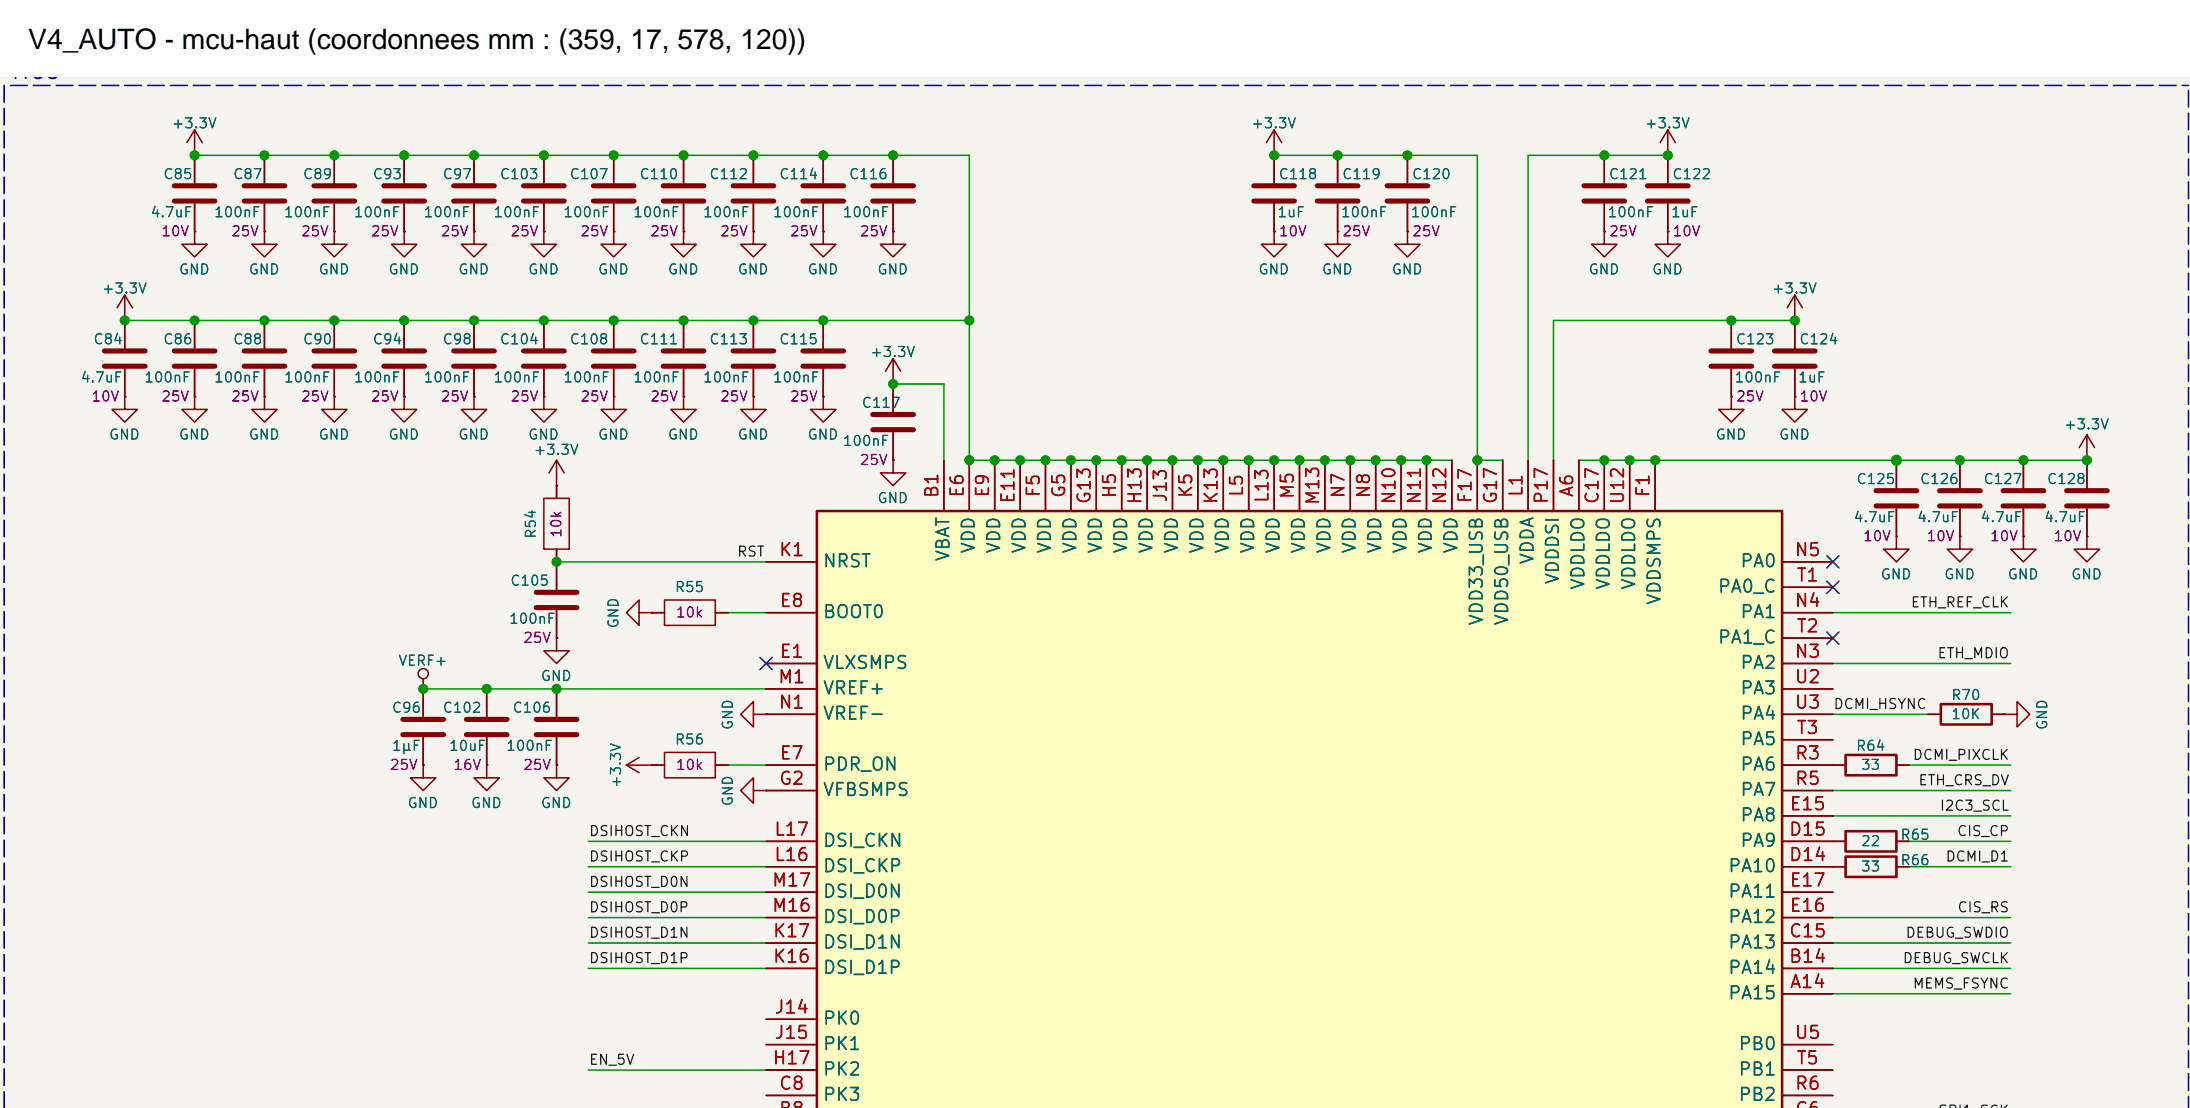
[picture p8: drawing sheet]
<svg xmlns="http://www.w3.org/2000/svg" width="219mm" height="111mm" viewBox="0 0 219 111" stroke-linecap="round" stroke-linejoin="round" font-family="sans-serif">
<path d="M-.1 7.7h219.1v103.1h-219.1z" fill="#f5f4ef" stroke="#f5f4ef" stroke-width=".1"/>
<g fill="none" stroke="#840000" stroke-width=".15">
<path d="M33.4 15.5v2.8M127.4 15.5h.1M127.4 13v5.3M127.4 13l.8 1.3M127.4 13l-.8 1.3M133.8 15.5v2.8M140.7 15.5v2.8M166.8 15.5h.1M166.8 13v5.3M166.8 13l.7 1.3M166.8 13l-.8 1.3M12.5 39.7v1.2h1.2l-1.2 1.3-1.3-1.3h1.3"/>
<path d="M12.5 39.7h.1M19.5 23.1v1.3h1.2l-1.2 1.3-1.3-1.3h1.3M19.5 23.1h.1M19.5 39.7v1.2h1.2l-1.2 1.3-1.3-1.3h1.3M19.5 39.7h.1M26.4 32v2.8M26.4 36.9v2.8M33.4 23.1v1.3h-1.2l1.2 1.3 1.3-1.3h-1.3M33.4 23.1h.1M33.4 20.4v2.7M40.4 23.1v1.3h-1.3l1.3 1.3 1.3-1.3h-1.3M40.4 23.1h.1"/>
<path d="M40.4 32v2.8M40.4 36.9v2.8M47.4 32v2.8M47.4 36.9v2.8M54.4 39.7v1.2h-1.3l1.3 1.3 1.3-1.3h-1.3M54.4 39.7h.1M61.4 32v2.8M61.4 36.9v2.8M68.4 32v2.8M68.4 36.9v2.8M75.3 39.7v1.2h-1.2l1.2 1.3 1.3-1.3h-1.3M75.3 39.7h.1"/>
<path d="M75.3 23.1v1.3h-1.2l1.2 1.3 1.3-1.3h-1.3M75.3 23.1h.1M82.3 23.1v1.3h-1.2l1.2 1.3 1.3-1.3h-1.3M82.3 23.1h.1M82.3 39.7v1.2h-1.2l1.2 1.3 1.3-1.3h-1.3M82.3 39.7h.1M82.3 32v2.8M82.3 36.9v2.8M89.3 23.1v1.3h-1.3l1.3 1.3 1.3-1.3h-1.3M89.3 23.1h.1M89.3 38.4h.1M89.3 35.8l-.8 1.3"/>
<path d="M89.3 35.8l.8 1.3M89.3 35.8v2.6M127.4 20.4v2.7M133.8 20.4v2.7M140.7 23.1v1.3h-1.2l1.2 1.3 1.3-1.3h-1.3M140.7 23.1h.1M140.7 20.4v2.7M160.4 23.1v1.3h-1.2l1.2 1.3 1.3-1.3h-1.3M160.4 23.1h.1M166.8 20.4v2.7M173.1 32v2.8M173.1 36.9v2.8"/>
<path d="M179.5 32h.1M179.5 29.5l.7 1.3M179.5 29.5l-.8 1.3M179.5 29.5v2.5M55.7 56.2v2.8M89.3 46v1.3h-1.3l1.3 1.2 1.3-1.2h-1.3M89.3 46h.1M189.6 53.6v1.3h1.3l-1.3 1.3-1.2-1.3h1.2M189.6 53.6h.1M48.7 76.5v1.3h1.2l-1.2 1.2-1.3-1.2h1.3M48.7 76.5h.1M55.7 61v2.8"/>
<path d="M62.6 76.5l1.3 .7M62.6 76.5h3.8M63.9 75.7l-1.3 .8M65.2 76.5h.1M66.4 75.2h5.1v2.6h-5.1zM71.5 76.5h1.3M192.8 71.4h1.3M199.2 71.4h1.2"/>
</g>
<g fill="none" stroke="#840000" stroke-width=".51">
<path d="M31.4 18.6h4.1M125.4 18.6h4M131.7 18.6h4.1M138.7 18.6h4.1M164.7 18.6h4.1M24.4 36.6h4.1M24.4 35.1h4.1M31.4 20.1h4.1M38.4 36.6h4M38.4 35.1h4M45.4 36.6h4M45.4 35.1h4"/>
<path d="M59.3 36.6h4.1M59.3 35.1h4.1M66.3 36.6h4.1M66.3 35.1h4.1M80.3 36.6h4.1M80.3 35.1h4.1M125.4 20.1h4M131.7 20.1h4.1M138.7 20.1h4.1M164.7 20.1h4.1M171.1 36.6h4.1M171.1 35.1h4.1"/>
<path d="M53.6 59.2h4.1M53.6 60.7h4.1"/>
</g>
<path d="M194.1 70.4h5.1v2h-5.1z" fill="none" stroke="#840000" stroke-width=".25"/>
<path d="M81.7 51.1h96.5v59.7h-96.5z" fill="#ffffc2"/>
<path d="M184.6 75.5h5v2h-5zM184.6 85.6h5v2.1h-5zM184.6 83.1h5v2h-5zM178.2 110.8v-59.7h-96.5v59.7" fill="none" stroke="#840000" stroke-width=".25"/>
<g fill="none" stroke="#840000" stroke-width=".15">
<path d="M19.5 15.5h.1M19.5 13v5.3M19.5 13l-.8 1.3M19.5 13l.7 1.3M26.4 15.5v2.8M33.4 15.5v2.8M40.4 15.5v2.8M47.4 15.5v2.8M54.4 15.5v2.8M61.4 15.5v2.8M68.4 15.5v2.8M75.3 15.5v2.8"/>
<path d="M82.3 15.5v2.8M89.3 15.5v2.8M127.4 15.5h.1M127.4 15.5v2.8M133.8 15.5v2.8M140.7 15.5v2.8M160.4 15.5v2.8M166.8 15.5h.1M166.8 15.5v2.8M12.5 32h.1M12.5 39.7h.1M12.5 29.5v5.3"/>
<path d="M12.5 36.9v2.8M12.5 29.5l-.8 1.3M12.5 29.5l.7 1.3M19.5 23.1h.1M19.5 39.7h.1M19.5 20.4v2.7M19.5 32v2.8M19.5 36.9v2.8M26.4 39.7v1.2h-1.2l1.2 1.3 1.3-1.3h-1.3M26.4 39.7h.1M26.4 23.1v1.3h1.3l-1.3 1.3-1.2-1.3h1.2M26.4 23.1h.1"/>
<path d="M26.4 20.4v2.7M26.4 32v2.8M26.4 36.9v2.8M33.4 39.7v1.2h-1.2l1.2 1.3 1.3-1.3h-1.3M33.4 39.7h.1M33.4 23.1h.1M33.4 20.4v2.7M33.4 32v2.8M33.4 36.9v2.8M40.4 39.7v1.2h-1.3l1.3 1.3 1.3-1.3h-1.3M40.4 39.7h.1M40.4 23.1h.1"/>
<path d="M40.4 20.4v2.7M40.4 32v2.8M40.4 36.9v2.8M47.4 23.1v1.3h-1.3l1.3 1.3 1.3-1.3h-1.3M47.4 23.1h.1M47.4 39.7v1.2h-1.3l1.3 1.3 1.3-1.3h-1.3M47.4 39.7h.1M47.4 20.4v2.7M47.4 32v2.8M47.4 36.9v2.8M54.4 23.1v1.3h-1.3l1.3 1.3 1.3-1.3h-1.3M54.4 23.1h.1"/>
<path d="M54.4 39.7h.1M54.4 20.4v2.7M54.4 32v2.8M54.4 36.9v2.8M61.4 39.7v1.2h-1.3l1.3 1.3 1.2-1.3h-1.2M61.4 39.7h.1M61.4 23.1v1.3h-1.3l1.3 1.3 1.2-1.3h-1.2M61.4 23.1h.1M61.4 20.4v2.7M61.4 32v2.8M61.4 36.9v2.8M68.4 39.7v1.2h-1.3l1.3 1.3 1.2-1.3h-1.2"/>
<path d="M68.4 39.7h.1M68.4 23.1v1.3h-1.3l1.3 1.3 1.2-1.3h-1.2M68.4 23.1h.1M68.4 20.4v2.7M68.4 32v2.8M68.4 36.9v2.8M75.3 39.7h.1M75.3 23.1h.1M75.3 20.4v2.7M75.3 32v2.8M75.3 36.9v2.8M82.3 23.1h.1"/>
<path d="M82.3 39.7h.1M82.3 20.4v2.7M82.3 32v2.8M82.3 36.9v2.8M89.3 38.4h.1M89.3 23.1h.1M89.3 20.4v2.7M89.3 38.4v2.8M127.4 23.1v1.3h-1.3l1.3 1.3 1.3-1.3h-1.3M127.4 23.1h.1M127.4 20.4v2.7M133.8 23.1v1.3h1.2l-1.2 1.3-1.3-1.3h1.3"/>
<path d="M133.8 23.1h.1M133.8 20.4v2.7M140.7 23.1h.1M140.7 20.4v2.7M160.4 23.1h.1M160.4 20.4v2.7M166.8 23.1v1.3h-1.3l1.3 1.3 1.2-1.3h-1.2M166.8 23.1h.1M166.8 20.4v2.7M173.1 39.7v1.2h-1.2l1.2 1.3 1.3-1.3h-1.3M173.1 39.7h.1M173.1 32v2.8"/>
<path d="M173.1 36.9v2.8M179.5 39.7v1.2h-1.3l1.3 1.3 1.2-1.3h-1.2M179.5 39.7h.1M179.5 32h.1M179.5 32v2.8M179.5 36.9v2.8M54.4 49.8h2.5v5.1h-2.5zM55.7 48.5h.1M55.7 46v3.8M55.7 54.9v4.1M55.7 46l-.8 1.3M55.7 46l.7 1.3"/>
<path d="M66.4 60h5.1v2.5h-5.1zM76.6 56.2h5.1M89.3 46h.1M89.3 43.2v2.8M94.4 46v5.1M96.9 46v5.1M99.5 46v5.1M102 46v5.1M104.5 46v5.1M107.1 46v5.1M109.6 46v5.1M112.2 46v5.1"/>
<path d="M114.7 46v5.1M117.2 46v5.1M119.8 46v5.1M122.3 46v5.1M124.9 46v5.1M127.4 46v5.1M129.9 46v5.1M132.5 46v5.1M135 46v5.1M137.6 46v5.1M140.1 46v5.1M142.6 46v5.1"/>
<path d="M145.2 46v5.1M147.7 46v5.1M150.3 46v5.1M152.8 46v5.1M155.3 46v5.1M157.9 46v5.1M160.4 46v5.1M163 46v5.1M165.5 46v5.1M178.2 56.2h5.1M178.2 58.7h5.1M189.6 53.6h.1"/>
<path d="M189.6 46v2.8M189.6 50.8v2.8M196 53.6v1.3h1.3l-1.3 1.3-1.3-1.3h1.3M196 53.6h.1M196 46v2.8M196 50.8v2.8M202.3 53.6v1.3h1.3l-1.3 1.3-1.2-1.3h1.2M202.3 53.6h.1M202.3 46v2.8M202.3 50.8v2.8M208.7 53.6v1.3h1.3l-1.3 1.3-1.3-1.3h1.3M208.7 53.6h.1"/>
<path d="M208.7 46h.1M208.7 43.5l.8 1.2M208.7 43.5l-.8 1.2M208.7 43.5v5.3M208.7 50.8v2.8M42.3 76.5v1.3h1.3l-1.3 1.2-1.3-1.2h1.3M42.3 76.5h.1M42.3 67.9v3.8M42.3 73.7v2.8M48.7 76.5h.1M48.7 68.9v2.8M48.7 73.7v2.8"/>
<path d="M55.7 63.8v1.3h-1.3l1.3 1.2 1.2-1.2h-1.2M55.7 63.8h.1M55.7 76.5v1.3h1.2l-1.2 1.2-1.3-1.2h1.3M55.7 76.5h.1M55.7 61v2.8M55.7 68.9v2.8M55.7 73.7v2.8M63.9 61.2v1.3l-1.3-1.3 1.3-1.2v1.2h1.3M65.2 61.2h.1M65.2 76.5h.1M65.2 76.5h1.2M65.2 61.2h1.2"/>
<path d="M71.5 76.5h1.3M71.5 61.2h1.3M75.3 71.4v-1.3l-1.2 1.3 1.2 1.3v-1.3h1.3M75.3 79v-1.2l-1.2 1.2 1.2 1.3v-1.3h1.3M76.6 71.4h.1M76.6 79h.1M76.6 66.3h5.1M76.6 76.5h5.1M76.6 61.2h5.1M76.6 79h5.1M76.6 68.9h5.1M76.6 71.4h5.1"/>
<path d="M178.2 66.3h5.1M178.2 76.5h6.4M178.2 61.2h5.1M178.2 79h5.1M178.2 68.9h5.1M178.2 71.4h5.1M178.2 63.8h5.1M178.2 73.9h5.1M189.6 76.5h1.3M192.8 71.4h1.3M199.2 71.4h1.2M200.4 71.4h1.3v-1.3l1.3 1.3-1.3 1.3v-1.3"/>
<path d="M200.4 71.4h.1M76.6 96.8h5.1M76.6 94.3h5.1M76.6 86.6h5.1M76.6 84.1h5.1M76.6 91.7h5.1M76.6 89.2h5.1M178.2 99.3h5.1M178.2 96.8h5.1M178.2 94.3h5.1M178.2 86.6h6.4M178.2 84.1h6.4"/>
<path d="M178.2 81.6h5.1M178.2 91.7h5.1M178.2 89.2h5.1M189.6 86.6h1.3M189.6 84.1h1.3M76.6 109.5h5.1M76.6 107h5.1M76.6 101.9h5.1M76.6 104.4h5.1M178.2 109.5h5.1M178.2 107h5.1M178.2 104.4h5.1"/>
<circle cx="42.3" cy="67.3" r=".51"/>
</g>
<g fill="none" stroke="#840000" stroke-width=".51">
<path d="M17.4 18.6h4.1M24.4 18.6h4.1M38.4 18.6h4M45.4 18.6h4M52.4 18.6h4M59.3 18.6h4.1M66.3 18.6h4.1M73.3 18.6h4.1M80.3 18.6h4.1M87.3 18.6h4M158.4 18.6h4.1M10.4 36.6h4.1"/>
<path d="M10.4 35.1h4.1M17.4 36.6h4.1M17.4 35.1h4.1M17.4 20.1h4.1M24.4 20.1h4.1M31.4 36.6h4.1M31.4 35.1h4.1M38.4 20.1h4M45.4 20.1h4M52.4 36.6h4M52.4 35.1h4M52.4 20.1h4"/>
<path d="M59.3 20.1h4.1M66.3 20.1h4.1M73.3 36.6h4.1M73.3 35.1h4.1M73.3 20.1h4.1M80.3 20.1h4.1M87.3 20.1h4M158.4 20.1h4.1M177.4 36.6h4.1M177.4 35.1h4.1M87.3 43h4M87.3 41.4h4"/>
<path d="M187.6 50.6h4.1M187.6 49.1h4.1M194 50.6h4M194 49.1h4M200.3 50.6h4.1M200.3 49.1h4.1M206.7 50.6h4M206.7 49.1h4M40.3 71.9h4.1M40.3 73.4h4.1M46.6 71.9h4.1M46.6 73.4h4.1"/>
<path d="M53.6 71.9h4.1M53.6 73.4h4.1"/>
</g>
<path d="M.4 8.5v102.3M1 8.5h217.8M218.8 110.8v-102.3" fill="none" stroke="#0000c2" stroke-width=".15" stroke-dasharray="1.7 .6"/>
<g fill="none" stroke="#009600" stroke-width=".15">
<path d="M19.5 15.5h77.4v30.5h48.3M127.4 15.5h20.3v30.5h2.6M166.8 15.5h-14v30.5M12.5 32h84.4M89.3 38.4h5.1v7.6M179.5 32h-24.2v14M55.7 56.2h20.9M157.9 46h50.8M42.3 68.9h34.3M72.8 61.2h3.8M72.8 76.5h3.8M183.3 66.3h17.8"/>
<path d="M183.3 61.2h17.8M183.3 79h17.8M183.3 71.4h9.5M190.9 76.5h10.2M58.8 94.3h17.8M58.8 96.8h17.8M58.8 91.7h17.8M58.8 86.6h17.8M58.8 84.1h17.8M58.8 89.2h17.8M183.3 99.3h17.8M183.3 94.3h17.8"/>
<path d="M183.3 96.8h17.8M183.3 81.6h17.8M183.3 91.7h17.8M190.9 86.6h10.2M190.9 84.1h10.2M58.8 107h17.8"/>
</g>
<path d="M182.7 55.6l1.2 1.2M182.7 58.1l1.2 1.2M183.9 55.6l-1.2 1.2M183.9 58.1l-1.2 1.2M76 65.7l1.2 1.2M77.2 65.7l-1.2 1.2M182.7 63.2l1.2 1.2M183.9 63.2l-1.2 1.2" fill="none" stroke="#000084" stroke-width=".15"/>
<g fill="#009600" stroke="#009600" stroke-width=".1">
<circle cx="173.1" cy="32" r=".46"/>
<circle cx="179.5" cy="32" r=".46"/>
<circle cx="132.5" cy="46" r=".46"/>
<circle cx="140.1" cy="46" r=".46"/>
<circle cx="137.6" cy="46" r=".46"/>
<circle cx="163" cy="46" r=".46"/>
<circle cx="160.4" cy="46" r=".46"/>
<circle cx="165.5" cy="46" r=".46"/>
<circle cx="189.6" cy="46" r=".51"/>
<circle cx="196" cy="46" r=".46"/>
<circle cx="202.3" cy="46" r=".46"/>
<circle cx="208.7" cy="46" r=".46"/>
<circle cx="140.7" cy="15.5" r=".46"/>
<circle cx="133.8" cy="15.5" r=".46"/>
<circle cx="142.6" cy="46" r=".46"/>
<circle cx="147.7" cy="46" r=".46"/>
<circle cx="166.8" cy="15.5" r=".46"/>
<circle cx="160.4" cy="15.5" r=".46"/>
<circle cx="124.9" cy="46" r=".46"/>
<circle cx="122.3" cy="46" r=".46"/>
<circle cx="127.4" cy="15.5" r=".46"/>
<circle cx="47.4" cy="15.5" r=".46"/>
<circle cx="40.4" cy="15.5" r=".46"/>
<circle cx="47.4" cy="32" r=".46"/>
<circle cx="40.4" cy="32" r=".46"/>
<circle cx="33.4" cy="15.5" r=".46"/>
<circle cx="26.4" cy="15.5" r=".46"/>
<circle cx="26.4" cy="32" r=".46"/>
<circle cx="33.4" cy="32" r=".46"/>
<circle cx="12.5" cy="32" r=".46"/>
<circle cx="19.5" cy="32" r=".46"/>
<circle cx="19.5" cy="15.5" r=".46"/>
<circle cx="55.7" cy="56.2" r=".46"/>
<circle cx="82.3" cy="15.5" r=".46"/>
<circle cx="89.3" cy="38.4" r=".46"/>
<circle cx="89.3" cy="15.5" r=".46"/>
<circle cx="96.9" cy="32" r=".46"/>
<circle cx="82.3" cy="32" r=".46"/>
<circle cx="99.5" cy="46" r=".46"/>
<circle cx="102" cy="46" r=".46"/>
<circle cx="107.1" cy="46" r=".46"/>
<circle cx="114.7" cy="46" r=".46"/>
<circle cx="96.9" cy="46" r=".46"/>
<circle cx="112.2" cy="46" r=".46"/>
<circle cx="104.5" cy="46" r=".46"/>
<circle cx="109.6" cy="46" r=".46"/>
<circle cx="68.4" cy="15.5" r=".46"/>
<circle cx="61.4" cy="15.5" r=".46"/>
<circle cx="54.4" cy="15.5" r=".46"/>
<circle cx="75.3" cy="32" r=".46"/>
<circle cx="75.3" cy="15.5" r=".46"/>
<circle cx="61.4" cy="32" r=".46"/>
<circle cx="54.4" cy="32" r=".46"/>
<circle cx="68.4" cy="32" r=".46"/>
<circle cx="135" cy="46" r=".46"/>
<circle cx="129.9" cy="46" r=".46"/>
<circle cx="127.4" cy="46" r=".46"/>
<circle cx="117.2" cy="46" r=".46"/>
<circle cx="119.8" cy="46" r=".46"/>
<circle cx="42.3" cy="68.9" r=".46"/>
<circle cx="48.7" cy="68.9" r=".46"/>
<circle cx="55.7" cy="68.9" r=".46"/>
</g>
<text font-size="2.8" x="2.8" y="4.9">V4_AUTO - mcu-haut (coordonnees mm : (359, 17, 578, 120))</text>
<text font-size="1.5" fill="#0000c2" x="1" y="8.3">MCU</text>
<g font-size="1.3" fill="#a90000">
<text x="94.1" y="49.9" transform="rotate(-90 94.1 49.9)">B1</text>
<text x="96.7" y="49.8" transform="rotate(-90 96.7 49.8)">E6</text>
<text x="99.2" y="49.8" transform="rotate(-90 99.2 49.8)">E9</text>
<text x="101.8" y="50.4" transform="rotate(-90 101.8 50.4)">E11</text>
<text x="104.3" y="49.8" transform="rotate(-90 104.3 49.8)">F5</text>
<text x="106.8" y="49.9" transform="rotate(-90 106.8 49.9)">G5</text>
<text x="109.4" y="50.5" transform="rotate(-90 109.4 50.5)">G13</text>
<text x="111.9" y="49.9" transform="rotate(-90 111.9 49.9)">H5</text>
<text x="114.5" y="50.5" transform="rotate(-90 114.5 50.5)">H13</text>
<text x="117" y="50.3" transform="rotate(-90 117 50.3)">J13</text>
<text x="119.5" y="49.9" transform="rotate(-90 119.5 49.9)">K5</text>
<text x="122.1" y="50.5" transform="rotate(-90 122.1 50.5)">K13</text>
<text x="124.6" y="49.8" transform="rotate(-90 124.6 49.8)">L5</text>
<text x="127.2" y="50.4" transform="rotate(-90 127.2 50.4)">L13</text>
<text x="129.7" y="50" transform="rotate(-90 129.7 50)">M5</text>
<text x="132.2" y="50.6" transform="rotate(-90 132.2 50.6)">M13</text>
<text x="134.8" y="49.9" transform="rotate(-90 134.8 49.9)">N7</text>
<text x="137.3" y="49.9" transform="rotate(-90 137.3 49.9)">N8</text>
<text x="139.9" y="50.5" transform="rotate(-90 139.9 50.5)">N10</text>
<text x="142.4" y="50.5" transform="rotate(-90 142.4 50.5)">N11</text>
<text x="144.9" y="50.5" transform="rotate(-90 144.9 50.5)">N12</text>
<text x="147.5" y="50.4" transform="rotate(-90 147.5 50.4)">F17</text>
<text x="150" y="50.5" transform="rotate(-90 150 50.5)">G17</text>
<text x="152.6" y="49.8" transform="rotate(-90 152.6 49.8)">L1</text>
<text x="155.1" y="50.5" transform="rotate(-90 155.1 50.5)">P17</text>
<text x="157.6" y="49.8" transform="rotate(-90 157.6 49.8)">A6</text>
<text x="160.2" y="50.5" transform="rotate(-90 160.2 50.5)">C17</text>
<text x="162.7" y="50.5" transform="rotate(-90 162.7 50.5)">U12</text>
<text x="165.3" y="49.8" transform="rotate(-90 165.3 49.8)">F1</text>
<text x="77.8" y="55.9">K1</text>
<text x="179.4" y="55.9">N5</text>
<text x="179.6" y="58.5">T1</text>
<text x="77.9" y="61">E8</text>
<text x="179.4" y="61">N4</text>
<text x="179.6" y="63.5">T2</text>
<text x="77.7" y="68.6">M1</text>
<text x="77.8" y="71.2">N1</text>
<text x="77.9" y="66.1">E1</text>
<text x="179.4" y="66.1">N3</text>
<text x="179.4" y="68.6">U2</text>
<text x="179.4" y="71.2">U3</text>
<text x="77.9" y="76.2">E7</text>
<text x="179.4" y="76.2">R3</text>
<text x="179.6" y="73.7">T3</text>
<text x="77.3" y="83.9">L17</text>
<text x="77.8" y="78.8">G2</text>
<text x="178.8" y="83.9">D15</text>
<text x="178.9" y="81.3">E15</text>
<text x="179.4" y="78.8">R5</text>
<text x="77.1" y="88.9">M17</text>
<text x="77.3" y="86.4">L16</text>
<text x="178.8" y="86.4">D14</text>
<text x="178.9" y="88.9">E17</text>
<text x="77.1" y="91.5">M16</text>
<text x="77.2" y="94">K17</text>
<text x="178.8" y="94">C15</text>
<text x="178.9" y="91.5">E16</text>
<text x="77.2" y="96.6">K16</text>
<text x="77.4" y="101.6">J14</text>
<text x="178.8" y="96.6">B14</text>
<text x="178.9" y="99.1">A14</text>
<text x="77.2" y="106.7">H17</text>
<text x="77.4" y="104.2">J15</text>
<text x="179.4" y="104.2">U5</text>
<text x="179.6" y="106.7">T5</text>
<text x="77.8" y="109.3">C8</text>
<text x="179.4" y="109.3">R6</text>
</g>
<g font-size="1.3" fill="#006464">
<text x="82.2" y="57">NRST</text>
<text x="95.3" y="56.2" transform="rotate(-90 95.3 56.2)">VBAT</text>
<text x="97.8" y="55.4" transform="rotate(-90 97.8 55.4)">VDD</text>
<text x="100.3" y="55.4" transform="rotate(-90 100.3 55.4)">VDD</text>
<text x="102.9" y="55.4" transform="rotate(-90 102.9 55.4)">VDD</text>
<text x="105.4" y="55.4" transform="rotate(-90 105.4 55.4)">VDD</text>
<text x="108" y="55.4" transform="rotate(-90 108 55.4)">VDD</text>
<text x="110.5" y="55.4" transform="rotate(-90 110.5 55.4)">VDD</text>
<text x="113" y="55.4" transform="rotate(-90 113 55.4)">VDD</text>
<text x="115.6" y="55.4" transform="rotate(-90 115.6 55.4)">VDD</text>
<text x="118.1" y="55.4" transform="rotate(-90 118.1 55.4)">VDD</text>
<text x="120.7" y="55.4" transform="rotate(-90 120.7 55.4)">VDD</text>
<text x="123.2" y="55.4" transform="rotate(-90 123.2 55.4)">VDD</text>
<text x="125.7" y="55.4" transform="rotate(-90 125.7 55.4)">VDD</text>
<text x="128.3" y="55.4" transform="rotate(-90 128.3 55.4)">VDD</text>
<text x="130.8" y="55.4" transform="rotate(-90 130.8 55.4)">VDD</text>
<text x="133.4" y="55.4" transform="rotate(-90 133.4 55.4)">VDD</text>
<text x="135.9" y="55.4" transform="rotate(-90 135.9 55.4)">VDD</text>
<text x="138.4" y="55.4" transform="rotate(-90 138.4 55.4)">VDD</text>
<text x="141" y="55.4" transform="rotate(-90 141 55.4)">VDD</text>
<text x="143.5" y="55.4" transform="rotate(-90 143.5 55.4)">VDD</text>
<text x="146.1" y="55.4" transform="rotate(-90 146.1 55.4)">VDD</text>
<text x="153.7" y="56.5" transform="rotate(-90 153.7 56.5)">VDDA</text>
<text x="156.2" y="58.5" transform="rotate(-90 156.2 58.5)">VDDDSI</text>
<text x="158.8" y="59.1" transform="rotate(-90 158.8 59.1)">VDDLDO</text>
<text x="161.3" y="59.1" transform="rotate(-90 161.3 59.1)">VDDLDO</text>
<text x="163.8" y="59.1" transform="rotate(-90 163.8 59.1)">VDDLDO</text>
<text x="171.7" y="59.6">PA0_C</text>
<text x="173.9" y="57">PA0</text>
<text x="82.2" y="62.1">BOOT0</text>
<text x="148.6" y="62.6" transform="rotate(-90 148.6 62.6)">VDD33_USB</text>
<text x="151.1" y="62.6" transform="rotate(-90 151.1 62.6)">VDD50_USB</text>
<text x="166.4" y="60.6" transform="rotate(-90 166.4 60.6)">VDDSMPS</text>
<text x="171.7" y="64.6">PA1_C</text>
<text x="173.9" y="62.1">PA1</text>
<text x="82.2" y="67.2">VLXSMPS</text>
<text x="82.2" y="69.7">VREF+</text>
<text x="173.9" y="67.2">PA2</text>
<text x="173.9" y="69.7">PA3</text>
<text x="82.2" y="77.3">PDR_ON</text>
<text x="82.2" y="72.3">VREF-</text>
<text x="173.9" y="77.3">PA6</text>
<text x="173.9" y="74.8">PA5</text>
<text x="173.9" y="72.3">PA4</text>
<text x="82.2" y="79.9">VFBSMPS</text>
<text x="173.9" y="82.4">PA8</text>
<text x="173.9" y="79.9">PA7</text>
<text x="82.2" y="87.5">DSI_CKP</text>
<text x="82.2" y="85">DSI_CKN</text>
<text x="172.7" y="87.5">PA10</text>
<text x="173.9" y="85">PA9</text>
<text x="82.2" y="95.1">DSI_D1N</text>
<text x="82.2" y="92.6">DSI_D0P</text>
<text x="82.2" y="90">DSI_D0N</text>
<text x="172.7" y="95.1">PA13</text>
<text x="172.7" y="92.6">PA12</text>
<text x="172.7" y="90">PA11</text>
<text x="82.2" y="97.7">DSI_D1P</text>
<text x="172.7" y="100.2">PA15</text>
<text x="172.7" y="97.7">PA14</text>
<text x="82.2" y="107.8">PK2</text>
<text x="82.2" y="102.7">PK0</text>
<text x="82.2" y="105.3">PK1</text>
<text x="173.7" y="107.8">PB1</text>
<text x="173.7" y="105.3">PB0</text>
<text x="82.2" y="110.4">PK3</text>
<text x="173.7" y="110.4">PB2</text>
</g>
<g font-size="1" fill="#006464">
<text x="17.1" y="13.1">+3.3V</text>
<text x="125" y="13.1">+3.3V</text>
<text x="164.4" y="13.1">+3.3V</text>
<text x="15" y="22">4.7uF</text>
<text x="16.2" y="18.2">C85</text>
<text x="21.3" y="22">100nF</text>
<text x="23.2" y="18.2">C87</text>
<text x="28.3" y="22">100nF</text>
<text x="30.2" y="18.2">C89</text>
<text x="35.3" y="22">100nF</text>
<text x="37.2" y="18.2">C93</text>
<text x="42.3" y="22">100nF</text>
<text x="44.2" y="18.2">C97</text>
<text x="49.3" y="22">100nF</text>
<text x="49.9" y="18.2">C103</text>
<text x="56.2" y="22">100nF</text>
<text x="56.9" y="18.2">C107</text>
<text x="63.2" y="22">100nF</text>
<text x="63.9" y="18.2">C110</text>
<text x="70.2" y="22">100nF</text>
<text x="70.9" y="18.2">C112</text>
<text x="77.2" y="22">100nF</text>
<text x="77.8" y="18.2">C114</text>
<text x="84.2" y="22">100nF</text>
<text x="84.8" y="18.2">C116</text>
<text x="127.7" y="22">1uF</text>
<text x="127.8" y="18.2">C118</text>
<text x="134" y="22">100nF</text>
<text x="134.1" y="18.2">C119</text>
<text x="141" y="22">100nF</text>
<text x="141.1" y="18.2">C120</text>
<text x="160.7" y="22">100nF</text>
<text x="160.8" y="18.2">C121</text>
<text x="167" y="22">1uF</text>
<text x="167.2" y="18.2">C122</text>
<text x="10.1" y="29.6">+3.3V</text>
<text x="17.8" y="27.7">GND</text>
<text x="24.8" y="27.7">GND</text>
<text x="31.8" y="27.7">GND</text>
<text x="38.8" y="27.7">GND</text>
<text x="45.7" y="27.7">GND</text>
<text x="52.7" y="27.7">GND</text>
<text x="59.7" y="27.7">GND</text>
<text x="66.7" y="27.7">GND</text>
<text x="73.7" y="27.7">GND</text>
<text x="80.7" y="27.7">GND</text>
<text x="87.7" y="27.7">GND</text>
<text x="125.8" y="27.7">GND</text>
<text x="132.1" y="27.7">GND</text>
<text x="139.1" y="27.7">GND</text>
<text x="158.8" y="27.7">GND</text>
<text x="165.1" y="27.7">GND</text>
<text x="177.1" y="29.6">+3.3V</text>
<text x="9.3" y="34.7">C84</text>
<text x="16.2" y="34.7">C86</text>
<text x="23.2" y="34.7">C88</text>
<text x="30.2" y="34.7">C90</text>
<text x="37.2" y="34.7">C94</text>
<text x="44.2" y="34.7">C98</text>
<text x="49.9" y="34.7">C104</text>
<text x="56.9" y="34.7">C108</text>
<text x="63.9" y="34.7">C111</text>
<text x="70.9" y="34.7">C113</text>
<text x="77.8" y="34.7">C115</text>
<text x="86.9" y="35.9">+3.3V</text>
<text x="173.5" y="34.7">C123</text>
<text x="179.9" y="34.7">C124</text>
<text x="8" y="38.5">4.7uF</text>
<text x="14.3" y="38.5">100nF</text>
<text x="21.3" y="38.5">100nF</text>
<text x="28.3" y="38.5">100nF</text>
<text x="35.3" y="38.5">100nF</text>
<text x="42.3" y="38.5">100nF</text>
<text x="49.3" y="38.5">100nF</text>
<text x="56.2" y="38.5">100nF</text>
<text x="63.2" y="38.5">100nF</text>
<text x="70.2" y="38.5">100nF</text>
<text x="77.2" y="38.5">100nF</text>
<text x="86.1" y="41">C117</text>
<text x="173.4" y="38.5">100nF</text>
<text x="179.7" y="38.5">1uF</text>
<text x="10.8" y="44.2">GND</text>
<text x="17.8" y="44.2">GND</text>
<text x="24.8" y="44.2">GND</text>
<text x="31.8" y="44.2">GND</text>
<text x="38.8" y="44.2">GND</text>
<text x="45.7" y="44.2">GND</text>
<text x="52.7" y="44.2">GND</text>
<text x="53.3" y="45.7">+3.3V</text>
<text x="59.7" y="44.2">GND</text>
<text x="66.7" y="44.2">GND</text>
<text x="73.7" y="44.2">GND</text>
<text x="80.7" y="44.2">GND</text>
<text x="84.2" y="44.8">100nF</text>
<text x="171.5" y="44.2">GND</text>
<text x="177.8" y="44.2">GND</text>
<text x="206.3" y="43.2">+3.3V</text>
<text x="53.8" y="53.9" transform="rotate(-90 53.8 53.9)">R54</text>
<text x="87.7" y="50.5">GND</text>
<text x="185.3" y="52.4">4.7uF</text>
<text x="185.6" y="48.6">C125</text>
<text x="191.6" y="52.4">4.7uF</text>
<text x="191.9" y="48.6">C126</text>
<text x="198" y="52.4">4.7uF</text>
<text x="198.3" y="48.6">C127</text>
<text x="204.3" y="52.4">4.7uF</text>
<text x="204.6" y="48.6">C128</text>
<text x="50.9" y="58.8">C105</text>
<text x="67.4" y="59.4">R55</text>
<text x="188" y="58.2">GND</text>
<text x="194.3" y="58.2">GND</text>
<text x="200.7" y="58.2">GND</text>
<text x="207" y="58.2">GND</text>
<text x="50.8" y="62.6">100nF</text>
<text x="62.1" y="62.9" transform="rotate(-90 62.1 62.9)">GND</text>
<text x="39.1" y="71.5">C96</text>
<text x="39.8" y="66.8">VERF+</text>
<text x="44.2" y="71.5">C102</text>
<text x="51.2" y="71.5">C106</text>
<text x="54" y="68.3">GND</text>
<text x="195" y="70.2">R70</text>
<text x="39.1" y="75.3">1µF</text>
<text x="44.8" y="75.3">10uF</text>
<text x="50.5" y="75.3">100nF</text>
<text x="67.4" y="74.7">R56</text>
<text x="73.5" y="73.1" transform="rotate(-90 73.5 73.1)">GND</text>
<text x="185.5" y="75.3">R64</text>
<text x="186" y="77.2">33</text>
<text x="195" y="72.1">10K</text>
<text x="205" y="73.1" transform="rotate(-90 205 73.1)">GND</text>
<text x="40.7" y="81">GND</text>
<text x="47" y="81">GND</text>
<text x="54" y="81">GND</text>
<text x="62.4" y="78.9" transform="rotate(-90 62.4 78.9)">+3.3V</text>
<text x="73.5" y="80.7" transform="rotate(-90 73.5 80.7)">GND</text>
<text x="186" y="87.4">33</text>
<text x="186" y="84.8">22</text>
<text x="190" y="86.7">R66</text>
<text x="190" y="84.2">R65</text>
</g>
<g font-size="1" fill="#840084">
<text x="16" y="23.9">10V</text>
<text x="23" y="23.9">25V</text>
<text x="30" y="23.9">25V</text>
<text x="37" y="23.9">25V</text>
<text x="44" y="23.9">25V</text>
<text x="51" y="23.9">25V</text>
<text x="58" y="23.9">25V</text>
<text x="64.9" y="23.9">25V</text>
<text x="71.9" y="23.9">25V</text>
<text x="78.9" y="23.9">25V</text>
<text x="85.9" y="23.9">25V</text>
<text x="127.8" y="23.9">10V</text>
<text x="134.2" y="23.9">25V</text>
<text x="141.1" y="23.9">25V</text>
<text x="160.8" y="23.9">25V</text>
<text x="167.2" y="23.9">10V</text>
<text x="9.1" y="40.4">10V</text>
<text x="16" y="40.4">25V</text>
<text x="23" y="40.4">25V</text>
<text x="30" y="40.4">25V</text>
<text x="37" y="40.4">25V</text>
<text x="44" y="40.4">25V</text>
<text x="51" y="40.4">25V</text>
<text x="58" y="40.4">25V</text>
<text x="64.9" y="40.4">25V</text>
<text x="71.9" y="40.4">25V</text>
<text x="78.9" y="40.4">25V</text>
<text x="173.5" y="40.4">25V</text>
<text x="179.9" y="40.4">10V</text>
<text x="85.9" y="46.7">25V</text>
<text x="56.4" y="53.8" transform="rotate(-90 56.4 53.8)">10k</text>
<text x="186.2" y="54.4">10V</text>
<text x="192.6" y="54.4">10V</text>
<text x="198.9" y="54.4">10V</text>
<text x="205.3" y="54.4">10V</text>
<text x="52.2" y="64.5">25V</text>
<text x="67.5" y="62">10k</text>
<text x="38.9" y="77.2">25V</text>
<text x="45.3" y="77.2">16V</text>
<text x="52.2" y="77.2">25V</text>
<text x="67.5" y="77.2">10k</text>
</g>
<g font-size="1" fill="#0f0f0f">
<text x="73.6" y="55.9">RST</text>
<text x="191" y="61">ETH_REF_CLK</text>
<text x="183.3" y="71.1">DCMI_HSYNC</text>
<text x="193.7" y="66.1">ETH_MDIO</text>
<text x="191.2" y="76.2">DCMI_PIXCLK</text>
<text x="58.8" y="83.8">DSIHOST_CKN</text>
<text x="191.8" y="78.8">ETH_CRS_DV</text>
<text x="193.9" y="81.3">I2C3_SCL</text>
<text x="195.6" y="83.8">CIS_CP</text>
<text x="58.8" y="88.9">DSIHOST_D0N</text>
<text x="58.8" y="86.4">DSIHOST_CKP</text>
<text x="194.5" y="86.4">DCMI_D1</text>
<text x="58.8" y="94">DSIHOST_D1N</text>
<text x="58.8" y="91.5">DSIHOST_D0P</text>
<text x="190.5" y="94">DEBUG_SWDIO</text>
<text x="195.7" y="91.5">CIS_RS</text>
<text x="58.8" y="96.5">DSIHOST_D1P</text>
<text x="190.2" y="96.5">DEBUG_SWCLK</text>
<text x="191.2" y="99.1">MEMS_FSYNC</text>
<text x="58.8" y="106.7">EN_5V</text>
</g>
</svg>
